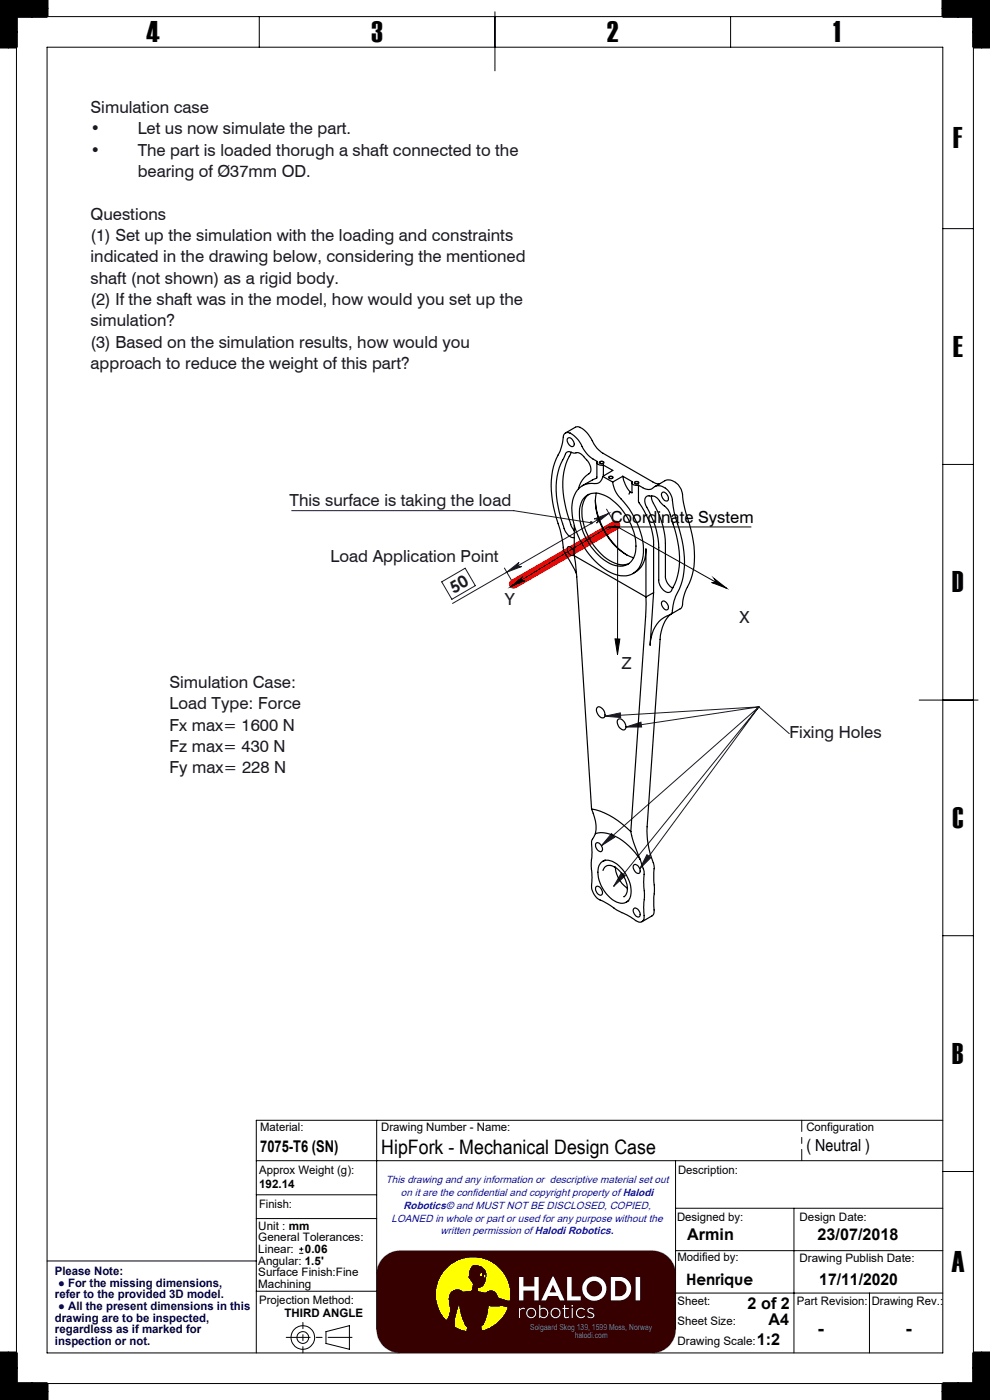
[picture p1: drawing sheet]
<svg xmlns="http://www.w3.org/2000/svg" width="210mm" height="297mm" viewBox="0 0 210 297" stroke-linecap="round" stroke-linejoin="round" font-family="sans-serif">
<g fill="none" stroke="#000" stroke-width=".21">
<path d="M0 9.8h3.5M0 10.2h3.5M0 .2h10M.2 0v10M3.3 3.5v6.5M3.5 3.5h203v290h-203zM3.5 3.7h6.5M3.5 3.3h6.5M3.7 3.5v6.5M9.8 0v3.5M10 10h190v277h-190zM10 3.5v-3.5h-10v10h3.5"/>
<path d="M10.2 0v3.5M55 3.5v6.5M105 2.5v12.5M155 3.5v6.5M199.8 0v3.5M200 3.5v-3.5h10v10h-3.5M200 .2h10M200 3.7h6.5M200 3.3h6.5M200.2 0v3.5M206.3 3.5v6.5M206.5 9.8h3.5"/>
<path d="M206.5 10.2h3.5M206.7 3.5v6.5M209.8 0v10M200 48.5h6.5M200 98.5h6.5M195 148.5h12.5M200 198.5h6.5M79.9 237.7v44.3M200 237.7h-145.6v49.3M54.4 253.5h25.5M54.4 258.5h25.5M54.4 246.2h145.6"/>
<path d="M143.3 246.2v35.8M143.3 256.3h56.7M168.4 256.3v30.7M200 248.5h6.5M10 267.5h44.4M54.4 273.9h25.5M143.3 265.3h56.7M143.3 274.3h56.7M184.4 274.3v12.7M0 286.8h3.5M0 287.2h3.5M0 296.8h10"/>
<path d="M.2 287v10M3.3 287v6.5M3.5 287h-3.5v10h10v-3.5M3.5 293.7h6.5M3.5 293.3h6.5M3.7 287v6.5M9.8 293.5v3.5M10.2 293.5v3.5M69.1 282.5l5-1.3v5l-5-1.2zM199.8 293.5v3.5M200 296.8h10M200 293.7h6.5"/>
<path d="M200 293.3h6.5M200.2 293.5v3.5M206.3 287v6.5M206.5 287.2h1.7zM206.5 287h3.5v10h-10v-3.5M206.5 286.8h3.5M206.7 290.3v3.2zM206.7 287v3.3M208.2 287.2h1.8M209.8 287v10"/>
<circle cx="64.2" cy="283.7" r="1.25"/>
<circle cx="64.2" cy="283.7" r="2.5"/>
</g>
<g fill="none" stroke="#ff0" stroke-width=".21">
<path d="M94.7 280h.1M95.4 277.7h.1M95.4 277.7a3 3 0 0 1-.7 2.3M97.4 276.9h.1M97.4 276.9l-.1 .1a10.5 10.5 0 0 0-.7 4.5M97.4 276.9l.3 1.7 .8 2.4M97.4 277.4l-.3 .3M98.2 274a1.83 1.83 0 0 0-2.2-.2 1.83 1.83 0 0 0-.9 2l.3 1.9M98.2 274h.1M100 273.8h.1M100 273.8l-1.8 .2M100.3 272.3h.1"/>
<path d="M100.3 272.3l-.3 1.5M100.3 272.3l-.3-.4a1.7 1.7 0 0 1-.6-1.5 1.76 1.76 0 0 1 1.4-2.1 2.37 2.37 0 0 1 2.3 3.1 1.74 1.74 0 0 1-1.6 1.9h-.1M101.4 273.3h.1M101.4 273.3v.6l1.5 .3M102 270.1l.2 .1v.2l-.2 .4-.1-.4zM102.7 270.5h.2v.5l-.2-.1zM102.9 274.2h.1a1.56 1.56 0 0 1 2-.2l.7 1.2M102.9 274.2h.1M103.6 277.1h3l1.1 .3a7.9 7.9 0 0 1-5.5 4.8l-.1-.9 .6-.4a9 9 0 0 0 .9-3.7zM105.7 275.2h.1M105.7 275.2l2.4 .7M107.6 271.6h.1"/>
<path d="M107.6 271.6a7.9 7.9 0 0 0-11.5-3.6 7.9 7.9 0 0 0-1.4 12M107.6 271.6a8 8 0 0 1 .5 4.3M108.1 275.9h.1M96.6 281.5h.1M96.6 281.5l1.3 .6 1.1 .2M98.5 280.8l-1.1 1.1M98.5 281h.1M98.5 281l.5 .5M99 282.3h.1M99 281.5h.1M99 281.5v.8"/>
</g>
<path d="M79.9 270.3a5 5 0 0 1 5-5h53.4a5 5 0 0 1 5 5M79.9 282a4.9 4.9 0 0 0 5 5M143.3 282a4.9 4.9 0 0 1-5 5" fill="none" stroke="#c0c0c0" stroke-width=".21"/>
<g fill="none" stroke="#fff" stroke-width=".21">
<path d="M110.1 277.5h.2v.3l.4-.3h.6v.2h-.4l-.6 .3-.1 1.6h-.1zM110.1 270.9h.9v2h2.3v-2h1v5h-1v-2.1h-2.3v2.1h-.9zM110.2 277.5h.1M114.4 276.9h.2v.7a1.07 1.07 0 0 1 1.4 .2 1.07 1.07 0 0 1 0 1.4 1.07 1.07 0 0 1-1.4 .1l-.2 .3zM114.6 277.9a.9 .9 0 0 1 1.3 .1l.2 .5-.1 .4-.2 .3-.5 .2-.7-.3zM117.2 270.8h.2l2.3 5.1h-.9l-.4-.9h-2.2l-.4 .9h-1zM117.3 272.6l.7 1.6h-1.4zM119.7 276.9h.2v.6h.7v.2h-.7v1.6l.2 .1 .5-.1 .1 .2a.81 .81 0 0 1-1 0l-.1-1.8-.3-.1v-.1h.3zM120.3 270.9h.9v4.1h2v.9h-2.9zM121.2 276.9h.3v.2h-.2zM121.3 277.5h.2v2.1h-.2zM122.4 277.8a.92 .92 0 0 1 1.6 .1l-.7-.2-.6 .1-.3 .7 .2 .6a1 1 0 0 0 1.4 0h.1a1.06 1.06 0 0 1-1.6 .3 1.06 1.06 0 0 1-.1-1.6z"/>
<path d="M124.7 277.7a.7 .7 0 0 1 1.2 .1l-.6-.2-.3 .1-.2 .3 .1 .2a1.35 1.35 0 0 1 1.2 .9 .87 .87 0 0 1-1.5 .2l.1-.1 .6 .3 .4-.1 .1-.3-.1-.3a1.13 1.13 0 0 1-1.1-.8zM129.6 270.9h1.8a2.49 2.49 0 0 1 2.5 2.5 2.49 2.49 0 0 1-2.5 2.5h-1.8zM130.5 271.7a1.87 1.87 0 0 1 2.4 1.2 1.58 1.58 0 0 1-1.6 2.1h-.8zM134.8 270.9h1v5h-1z"/>
<circle cx="112.7" cy="278.5" r=".86"/>
<circle cx="112.7" cy="278.5" r="1.09"/>
<circle cx="117.8" cy="278.5" r=".87"/>
<circle cx="117.9" cy="278.5" r="1.1"/>
<circle cx="126.1" cy="273.4" r="1.63"/>
<circle cx="126.1" cy="273.4" r="2.57"/>
</g>
<path d="M0 10h3.5M10 0v3.5M200 0v3.5M210 10h-3.5M0 287h3.5M10 297v-3.5M200 297v-3.5M210 287h-3.5" fill="none" stroke="#000" stroke-width=".21" stroke-dasharray="6.3 1.3 1.3 1.3"/>
<g fill="none" stroke="#000" stroke-width=".21" stroke-dasharray="6.3 1.3 1.3 1.3" stroke-dashoffset="3.3">
<path d="M0 10v-10M3.5 10v-6.5M10 0h-10M10 3.5h-6.5M200 0h10M200 3.5h6.5M206.5 10v-6.5M210 10v-10M0 287v10M3.5 287v6.5M10 297h-10M10 293.5h-6.5"/>
<path d="M200 297h10M200 293.5h6.5M206.5 287v6.5M210 287v10"/>
</g>
<path d="M170.1 237.7v8.5" fill="none" stroke="#000" stroke-width=".21" stroke-dasharray="15.2 1.3 1.3 1.3" stroke-dashoffset="12.9"/>
<path d="M60.7 283.7h14" fill="none" stroke="#000" stroke-width=".21" stroke-dasharray="15.2 1.3 1.3 1.3" stroke-dashoffset="10.2"/>
<path d="M64.3 280.5v6.5" fill="none" stroke="#000" stroke-width=".21" stroke-dasharray="15.2 1.3 1.3 1.3" stroke-dashoffset="13.9"/>
<path d="M130.6 111.4l-21.7 12.5" fill="none" stroke="#f00" stroke-width="2"/>
<path d="M130.6 111.4l-1.7 1M93.7 123.4l5-2.9 2.1 3.7-5 2.9z" fill="none" stroke="#191924" stroke-width=".21"/>
<path d="M0 0v10h3.5v-6.5h6.5v-3.5zM200 0v3.5h6.5v6.5h3.5v-10zM0 287v10h10v-3.5h-6.5v-6.5zM206.5 287v6.5h-6.5v3.5h10v-10z" fill-rule="evenodd" fill="#000"/>
<path d="M81.4 266.7a4.9 4.9 0 0 1 3.5-1.4h53.4a5 5 0 0 1 5 5v11.7a4.9 4.9 0 0 1-5 5h-53.4a5 5 0 0 1-5-5v-11.7a4.9 4.9 0 0 1 1.5-3.6z" fill-rule="evenodd" fill="#370000"/>
<path d="M102.8 270.4l-.1 .2a.21 .21 0 0 0 0 .4 .21 .21 0 0 0 .3-.1 .21 .21 0 0 0 0-.3zM102 270l-.1 .4a.23 .23 0 0 0 0 .3 .23 .23 0 0 0 .3 0 .23 .23 0 0 0 0-.3zM103.6 277.1l-.3 2.3-.8 1.7a.44 .44 0 0 0-.3 .7v.4a7.8 7.8 0 0 0 5.5-4.8l-1-.3zM97.4 276.9l-.8 2.9v1a.83 .83 0 0 0 .8 1.1l1.6 .4v-.3a.6 .6 0 0 0-.3-.7l-.2-.4a13.2 13.2 0 0 1-1.1-4zM94.8 269.1a7.9 7.9 0 0 0-.1 10.9l.4-.6 .4-1.4-.4-2.7 .6-1.3 1-.5h.8l.7 .5 1.8-.2 .1-.3a1.99 1.99 0 0 0-.7-2.3v-.8a1.71 1.71 0 0 1 1.4-2.1 2.29 2.29 0 0 1 2.2 3.3 1.86 1.86 0 0 1-1.1 1.6l-.5 .1v.6l1.6 .3 .5-.4 .7-.1a1.94 1.94 0 0 1 1.6 1.6l2.2 .6a7.8 7.8 0 0 0-4.1-8.3 7.8 7.8 0 0 0-9.1 1.5z" fill-rule="evenodd" fill="#ff0"/>
<path d="M110.1 270.9v5h.9v-2.1h2.3v2.1h1v-5h-1v2h-2.3v-2zM117.3 272.6l.7 1.6h-1.4zM117.2 270.8l-2.4 5.1h1l.4-.9h2.2l.4 .9h.9l-2.3-5.1zM120.3 270.9v5h2.9v-.9h-2v-4.1zM124.4 273.4a1.65 1.65 0 0 1 3.3 0 1.65 1.65 0 0 1-3.3 0zM123.5 273.4a2.56 2.56 0 0 0 5.1 0 2.56 2.56 0 0 0-5.1 0zM130.5 271.7h.9a1.62 1.62 0 0 1 1.5 1.7 1.62 1.62 0 0 1-1.6 1.6h-.8zM129.6 270.9v5h1.8a2.49 2.49 0 0 0 2.5-2.5 2.49 2.49 0 0 0-2.5-2.5zM134.8 270.9v5h1v-5zM110.1 277.5v2.1h.2v-1.6l.3-.3h.7l.1-.1-.7-.1-.4 .3v-.3zM111.8 278.6a.87 .87 0 0 1 1.7 0 .87 .87 0 0 1-1.7 0zM111.6 278.6a1.1 1.1 0 0 0 2.2 0 1.1 1.1 0 0 0-2.2 0zM117 278.6a.86 .86 0 0 1 1.7 0 .86 .86 0 0 1-1.7 0zM116.8 278.6a1.09 1.09 0 0 0 2.1 0 1.09 1.09 0 0 0-2.1 0zM119.7 276.9l-.1 .6h-.3v.2h.3l.1 1.7 .2 .2h.5l.4-.2-.1-.1-.5 .1-.3-.1v-1.6h.7l.1-.2h-.8v-.6zM114.7 277.8l.7-.1 .6 .4 .1 .6-.5 .7h-.6l-.4-.3zM114.4 276.9v2.6l.1 .1 .1-.3 .3 .3h.6l.6-.5a1.09 1.09 0 0 0-.1-1.3 1.09 1.09 0 0 0-1.4-.2v-.7zM121.3 277.5v2.1h.2v-2.1zM121.2 277a.2 .2 0 0 0 .4 0 .2 .2 0 0 0-.4 0zM122.6 277.7l-.4 .5v.6l.2 .5 .6 .3h.7l.4-.4-.2-.1-.5 .3-.6-.1-.4-.5 .1-.7 .6-.4h.5l.3 .3a.16 .16 0 0 0 .2-.2 .16 .16 0 0 0-.2-.2l-.6-.2zM124.8 277.6l-.2 .2v.4l1.1 .6 .1 .3-.4 .4-.7-.3a.27 .27 0 0 0 .1 .4 .27 .27 0 0 0 .3 0h.6l.3-.3 .1-.3-.3-.4-.8-.4a.43 .43 0 0 1 .1-.6 .43 .43 0 0 1 .6 .1l.1 .1a.18 .18 0 0 0 0-.2 .18 .18 0 0 0-.2-.1z" fill-rule="evenodd" fill="#fff"/>
<path d="M127.1 98a.54 .54 0 0 1 .6-.2 .54 .54 0 0 1 .4 .4 .54 .54 0 0 1-.6 .2 .54 .54 0 0 1-.4-.4zM129.2 101.1l.4-.1 .4 .2a.47 .47 0 0 1-.4 .4 .47 .47 0 0 1-.5-.4zM134.7 102.2l.5-.1 .3 .2a.47 .47 0 0 1-.5 .4 .47 .47 0 0 1-.4-.4zM159.3 111.8h-30.3l-20.7 12.7M108.3 124.5l2.5-2.2a.5 .5 0 0 0-.1 .7 .5 .5 0 0 0 .7 .2zM130.5 135.5l1 .1-.5 3.2zM151.4 122.7l2.7 2.1-3.1-1.2a.51 .51 0 0 0 .6-.2 .51 .51 0 0 0-.2-.7zM154.1 124.8l-23.1-13v27M63.5 265.9h.8M63.5 265h.8M63.9 264.6v.9" fill="none" stroke="#000" stroke-width=".21"/>
<g fill="none" stroke="#191924" stroke-width=".21">
<path d="M61.9 108.3h47.1l16.4 2.6M126 110.1l3.2-1.2-2.7 2.1a.51 .51 0 0 0 .2-.7 .51 .51 0 0 0-.7-.2zM128.7 108l1.4 2.5M129.2 108.9l-33.2 19.1M107 120.5l1.4 2.5M107.5 121.4l2.6-2.1a.51 .51 0 0 0-.2 .7 .51 .51 0 0 0 .7 .2zM128.3 151.9l3.3-.7 .1 1zM132.8 154.2l3.2-1 .1 1zM161 150l-25.3 34.3M161 150l6.4 5.6M161 150l-28.2 4.2M161 150l-33.4 29.4"/>
<path d="M161 150l-32.7 1.9M161 150l-30.8 38M129.7 176.8l.7 .8-2.8 1.8zM131.8 185.1l.8 .7-2.4 2.2zM137.2 181.3l.9 .6-2.4 2.4z"/>
</g>
<path d="M108.3 124.5l2.5-2.2a.5 .5 0 0 0-.1 .7 .5 .5 0 0 0 .7 .2zM151.4 122.7l2.7 2.1-3.1-1.2a.51 .51 0 0 0 .6-.2 .51 .51 0 0 0-.2-.7zM130.5 135.5l1 .1-.5 3.2z" fill="#000"/>
<g fill="#191924">
<path d="M125.2 110.7l-.1 .1a.34 .34 0 0 0 .3 .4 .34 .34 0 0 0 .4-.3h-.4h.4l-.1-.1a.33 .33 0 0 0-.5-.1zM132.8 154.2l3.2-1 .1 1zM129.7 176.8l.7 .8-2.8 1.8zM128.3 151.9l3.3-.7 .1 1zM131.8 185.1l.8 .7-2.4 2.2zM137.2 181.3l.9 .6-2.4 2.4z"/>
<path d="M126 110.1l3.2-1.2-2.7 2.1a.51 .51 0 0 0 .2-.7 .51 .51 0 0 0-.7-.2zM107.5 121.4l2.6-2.1a.51 .51 0 0 0-.2 .7 .51 .51 0 0 0 .7 .2z"/>
</g>
<g fill="none" stroke="#000" stroke-width=".25">
<path d="M119.9 91.9l2.2-1.3a2.48 2.48 0 0 1 2.4 1.2l.6 .8a8.1 8.1 0 0 0 2.8 3.6l10.9 6.2 1.1 .2M120.4 93a1.02 1.02 0 0 1 1.4 1 .55 .55 0 0 1-.3 .7 .55 .55 0 0 1-.7-.3l-.5-.8zM121.2 96l.5 .1a2.17 2.17 0 0 1 2.5 1.3 2.71 2.71 0 0 1 .9 2.9l-.2 .2a5.1 5.1 0 0 0-2.2 3.2M121.2 96a.96 .96 0 0 0-1.5 .8v.2a13.8 13.8 0 0 0-1.3 10.5l1.2 4.2a2.86 2.86 0 0 0 2.1 2.3h.1M121.2 96a13.8 13.8 0 0 0-1.4 10.7l1.3 4.6 .7 1.3M126.6 98.1l-.1 3.4-3 1.5M127.2 98a.36 .36 0 0 1 .5-.1 .36 .36 0 0 1 .2 .4l-.4 .1zM128 98.7a.87 .87 0 0 1-1.3-.8 7.4 7.4 0 0 1-3.7-4.1 3.6 3.6 0 0 0-2.8-2l-.4 .2-.3 .4a11 11 0 0 1-1.5 4.9 18.5 18.5 0 0 0 0 12.6 31.3 31.3 0 0 1 1.7 7.1l2.6 4.7M128 98.7l.1 2.2M128 98.7l2 1.1-2.2 1.3M120.4 116.1a1.02 1.02 0 0 1 1.4 .9 .56 .56 0 0 1-.3 .8 .56 .56 0 0 1-.7-.3l-.5-.8zM121.8 117.9l.5 4.5 3.2 49.2"/>
<path d="M121.8 117.9l15.2 8.7M121.8 111.5v6.4M124.1 105.4a3.9 3.9 0 0 1 4.7-.1 12.9 12.9 0 0 1 6 11.9 3.3 3.3 0 0 1-4.9 2.6 12.7 12.7 0 0 1-7-11.9l.2-.6a3.5 3.5 0 0 1 1-1.9zM124.9 104.9a5.4 5.4 0 0 0-1.3 5.5 12.7 12.7 0 0 0 6.9 9.1 3.6 3.6 0 0 0 2.9 .1M126.3 106.1a15.3 15.3 0 0 0 6.7 11.7M126.5 104.6a13.3 13.3 0 0 0 4 11.2l1.9 1.6 2 1M127.8 101.1a1.72 1.72 0 0 1-2.3 1.4 4.1 4.1 0 0 0-4 3.7 15.3 15.3 0 0 0 4.1 12.2 9.5 9.5 0 0 0 7.2 3.8 4.3 4.3 0 0 0 3.6-4.2 16.1 16.1 0 0 0-4.7-12.2 6 6 0 0 1-1.7-3.5M127.8 101.1l2.2 1.2M129.2 101.2a.36 .36 0 0 1 .4-.2 .36 .36 0 0 1 .3 .5h-.6zM132.1 101l2 1.2a.59 .59 0 0 0 .1 .6 .59 .59 0 0 0 .6 .2l.6-.1M132.1 101a6.6 6.6 0 0 0 1.6 3.4M132.1 101l-2.1 1.3"/>
<path d="M133.7 104.4l-.3 .4M133.7 104.4l.4 .1M134.1 102.4v2.2M134.7 102.3a.43 .43 0 0 1 .4-.1 .43 .43 0 0 1 .3 .3 .42 .42 0 0 1-.4 .2 .42 .42 0 0 1-.3-.4zM135.4 102.9l.9 .6a1.85 1.85 0 0 0 2.6-.2 2.75 2.75 0 0 1 3.3 1.4 11.6 11.6 0 0 1 .8 3.9l.2 .6a32.3 32.3 0 0 1 2 11.1 15.5 15.5 0 0 1-2 6.7l-.6 2.5a.92 .92 0 0 1-.6 1 6.3 6.3 0 0 0-4 5.5l-.1 .9 .7-11.2M135.4 102.9v3.5a16.6 16.6 0 0 1 3.2 9.1v10.2M137 105.5l.2-.2a2.61 2.61 0 0 1 3.1 1.4 4.8 4.8 0 0 1 2.2 3.7 23 23 0 0 1 1.4 10.8 12.3 12.3 0 0 1-1.4 3.9 .88 .88 0 0 1-1.5 .3l-.8-.8-.5-1.2v-7.3a19.8 19.8 0 0 0-2.9-9.3v-.8zM138.2 105.2l.1 .8a20.7 20.7 0 0 1 2.8 9.3v6.9a2.97 2.97 0 0 0 1.6 2.6M140.4 104.5a1.06 1.06 0 0 1 1.4 1.3v.2a.66 .66 0 0 1-.7 .3 .66 .66 0 0 1-.5-.6l-.3-.8zM143.3 102.4a4.1 4.1 0 0 1 1.6 3.7l.4 1.9a32.3 32.3 0 0 1 2 11.1 15.6 15.6 0 0 1-2 6.7l-.6 2.7-.2 .5-2.3 1.4M143.3 102.3v.1M143.3 102.3l-.7-.4-1.1-.1-2.6 1.4"/>
<path d="M134.3 121.7a5.1 5.1 0 0 0 2.7-5.3v10.2M137 126.6l-.1 4.2-3.1 45.6M138.6 125.7l-1.6 .9M140.4 127.6a1.06 1.06 0 0 1 1.4 1.3 .52 .52 0 0 1-.4 .5 .52 .52 0 0 1-.6-.4l-.5-.7zM142.1 130.4a8 8 0 0 0-2.1 5.2l-2.7 39.8a21.4 21.4 0 0 0 1.4 8.3v9.3a1.21 1.21 0 0 1-.4 1.3l-2.1 1.2M126.6 150.1a.79 .79 0 0 1 1.3 .4l.4 .9a.63 .63 0 0 1-.2 .9 .63 .63 0 0 1-.9-.3l-.7-1.1zM131.1 152.7a1.1 1.1 0 0 1 1.5 .9 .7 .7 0 0 1 .1 1 .7 .7 0 0 1-1.1-.1l-.4-.4-.2-.7zM125.5 171.6a15.8 15.8 0 0 1 8.3 4.8M125.5 171.6l.3 .9a7.6 7.6 0 0 1 .5 4.3M126.3 176.8a7.3 7.3 0 0 1 6.5 2.1l1.9 1.9 1.1 1.5M126.3 176.8l-.8 1.7 .1 2.3a20.2 20.2 0 0 0 0 5.4 5.5 5.5 0 0 0 .4 3.6 6 6 0 0 0 2.8 1.9 23.8 23.8 0 0 0 4.9 2.8l1.1 .8a1.06 1.06 0 0 0 1.4 .2 1.06 1.06 0 0 0 .4-1.3l-.1-1.7a20.2 20.2 0 0 0 0-5.4l.1-.4a6.5 6.5 0 0 0-.7-4.1l-.1-.3M126.4 178.9a1.02 1.02 0 0 1 1.4 1 .56 .56 0 0 1-.3 .8 .56 .56 0 0 1-.7-.4l-.5-.7z"/>
<path d="M133.8 176.4l.6 2.2 1.4 3.7M126.4 188.1a1.02 1.02 0 0 1 1.4 1 .56 .56 0 0 1-.3 .8 .56 .56 0 0 1-.7-.3l-.5-.8zM127.5 182.9a2.54 2.54 0 0 1 3.3 .4 7.1 7.1 0 0 1 2.8 7.2 1.96 1.96 0 0 1-2.8 .9 7.1 7.1 0 0 1-3.7-7.8zM128.4 182.4l-.6 .3M129.5 183.6l1 .4M129.5 183.6a1.38 1.38 0 0 0-1.6 1.1M130.4 183.9a6.1 6.1 0 0 1 2.7 4.7M130.5 184a6 6 0 0 0 2.6 4.5M133.1 188.5l-.2 1-.6 .7M133.4 191.1l-.5 .3M134.4 183.5a1.07 1.07 0 0 1 1.4 1.3 .52 .52 0 0 1-.4 .5 .52 .52 0 0 1-.6-.3l-.5-.8zM134.4 192.8a1.07 1.07 0 0 1 1.4 1.2 .52 .52 0 0 1-.5 .6 .52 .52 0 0 1-.5-.4l-.5-.8z"/>
</g>
<g font-size="6.3">
<text x="31.1" y="9">4</text>
<text x="78.8" y="9">3</text>
<text x="128.8" y="9">2</text>
<text x="176.7" y="9">1</text>
<text x="202.2" y="31.4">F</text>
<text x="202.2" y="75.7">E</text>
<text x="202" y="125.7">D</text>
<text x="202" y="175.7">C</text>
<text x="202" y="225.7">B</text>
<text x="201.8" y="269.9">A</text>
</g>
<text font-size="4.2" x="80.9" y="244.8">HipFork - Mechanical Design Case</text>
<g font-size="4.1">
<text x="173.4" y="283.3">-</text>
<text x="192.1" y="283.2">-</text>
</g>
<g font-size="3.5" fill="#191924">
<text x="19.2" y="24">Simulation case</text>
<text x="19.2" y="28.5">•</text>
<text x="29.2" y="28.5">Let us now simulate the part.</text>
<text x="19.2" y="33">•</text>
<text x="29.2" y="33">The part is loaded thorugh a shaft connected to the</text>
<text x="29.2" y="37.5">bearing of Ø37mm OD.</text>
<text x="19.2" y="46.6">Questions</text>
<text x="19.2" y="51.1">(1) Set up the simulation with the loading and constraints</text>
<text x="19.2" y="55.6">indicated in the drawing below, considering the mentioned</text>
<text x="19.2" y="60.2">shaft (not shown) as a rigid body.</text>
<text x="19.2" y="64.7">(2) If the shaft was in the model, how would you set up the</text>
<text x="19.2" y="69.2">simulation?</text>
<text x="19.2" y="73.7">(3) Based on the simulation results, how would you</text>
<text x="19.2" y="78.3">approach to reduce the weight of this part?</text>
<text x="61.4" y="107.4">This surface is taking the load</text>
<text x="70.1" y="119.2">Load Application Point</text>
<text x="96.3" y="126" transform="rotate(-30 96.3 126)">50</text>
<text x="107.1" y="128.4">Y</text>
<text x="156.9" y="132.3">X</text>
<text x="131.8" y="142">Z</text>
<text x="36" y="146">Simulation Case:</text>
<text x="36" y="150.5">Load Type: Force</text>
<text x="36" y="155">Fx max= 1600 N</text>
<text x="36" y="159.5">Fz max= 430 N</text>
<text x="167.5" y="156.6">Fixing Holes</text>
<text x="36" y="164.1">Fy max= 228 N</text>
</g>
<g font-size="3.5">
<text x="129.6" y="110.9">Coordinate System</text>
<text x="171.1" y="244.3">( Neutral )</text>
</g>
<g font-size="3.4">
<text x="55.2" y="244.4">7075-T6 (SN)</text>
<text x="145.8" y="263.1">Armin</text>
<text x="173.4" y="263.1">23/07/2018</text>
<text x="173.8" y="272.5">17/11/2020</text>
<text x="158.6" y="277.7">2 of 2</text>
<text x="163" y="281.2">A4</text>
<text x="160.5" y="285.3">1:2</text>
</g>
<text font-size="3.3" x="145.5" y="272.6">Henrique</text>
<g font-size="2.5">
<text x="55.2" y="239.9">Material:</text>
<text x="80.9" y="239.9">Drawing Number - Name:</text>
<text x="171.1" y="239.9">Configuration</text>
<text x="55" y="249.2">Approx Weight (g):</text>
<text x="143.8" y="249.1">Description:</text>
<text x="55" y="252.1">192.14</text>
<text x="55" y="256.3">Finish:</text>
<text x="54.8" y="260.9">Unit : mm</text>
<text x="54.8" y="263.3">General Tolerances:</text>
<text x="143.6" y="259">Designed by:</text>
<text x="169.6" y="259">Design Date:</text>
<text x="54.8" y="268.3">Angular: 1.5'</text>
<text x="54.8" y="265.8">Linear:</text>
<text x="64.7" y="265.8">0.06</text>
<text x="143.7" y="267.5">Modified by:</text>
<text x="169.6" y="267.8">Drawing Publish Date:</text>
<text x="54.8" y="270.8">Surface Finish:Fine</text>
<text x="54.8" y="273.2">Machining</text>
<text x="55" y="276.6">Projection Method:</text>
<text x="60.4" y="279.4">THIRD ANGLE</text>
<text x="143.7" y="281.2">Sheet Size:</text>
<text x="143.7" y="276.8">Sheet:</text>
<text x="169" y="276.8">Part Revision:</text>
<text x="184.9" y="276.8">Drawing Rev.:</text>
<text x="143.7" y="285.3">Drawing Scale:</text>
</g>
<g font-size="2.5" fill="#000040">
<text x="11.6" y="270.5">Please Note:</text>
<text x="11.6" y="275.5">refer to the provided 3D model.</text>
<text x="12.3" y="273">● For the missing dimensions,</text>
<text x="11.6" y="280.4">drawing are to be inspected,</text>
<text x="12.3" y="277.9">● All the present dimensions in this</text>
<text x="11.6" y="282.9">regardless as if marked for</text>
<text x="11.6" y="285.3">inspection or not.</text>
</g>
<g font-size="2.2" fill="#00f">
<text x="81.8" y="251">This drawing and any information or descriptive material set out</text>
<text x="85.1" y="253.7">on it are the confidential and copyright property of Halodi</text>
<text x="85.6" y="256.4">Robotics© and MUST NOT BE DISCLOSED, COPIED,</text>
<text x="83.1" y="259.2">LOANED in whole or part or used for any purpose without the</text>
<text x="93.5" y="261.9">written permission of Halodi Robotics.</text>
</g>
<g font-size="1.8" fill="#808080">
<text x="112.5" y="282.1">Solgaard Skog 139, 1599 Moss, Norway</text>
<text x="121.9" y="283.9">halodi.com</text>
</g>
</svg>
